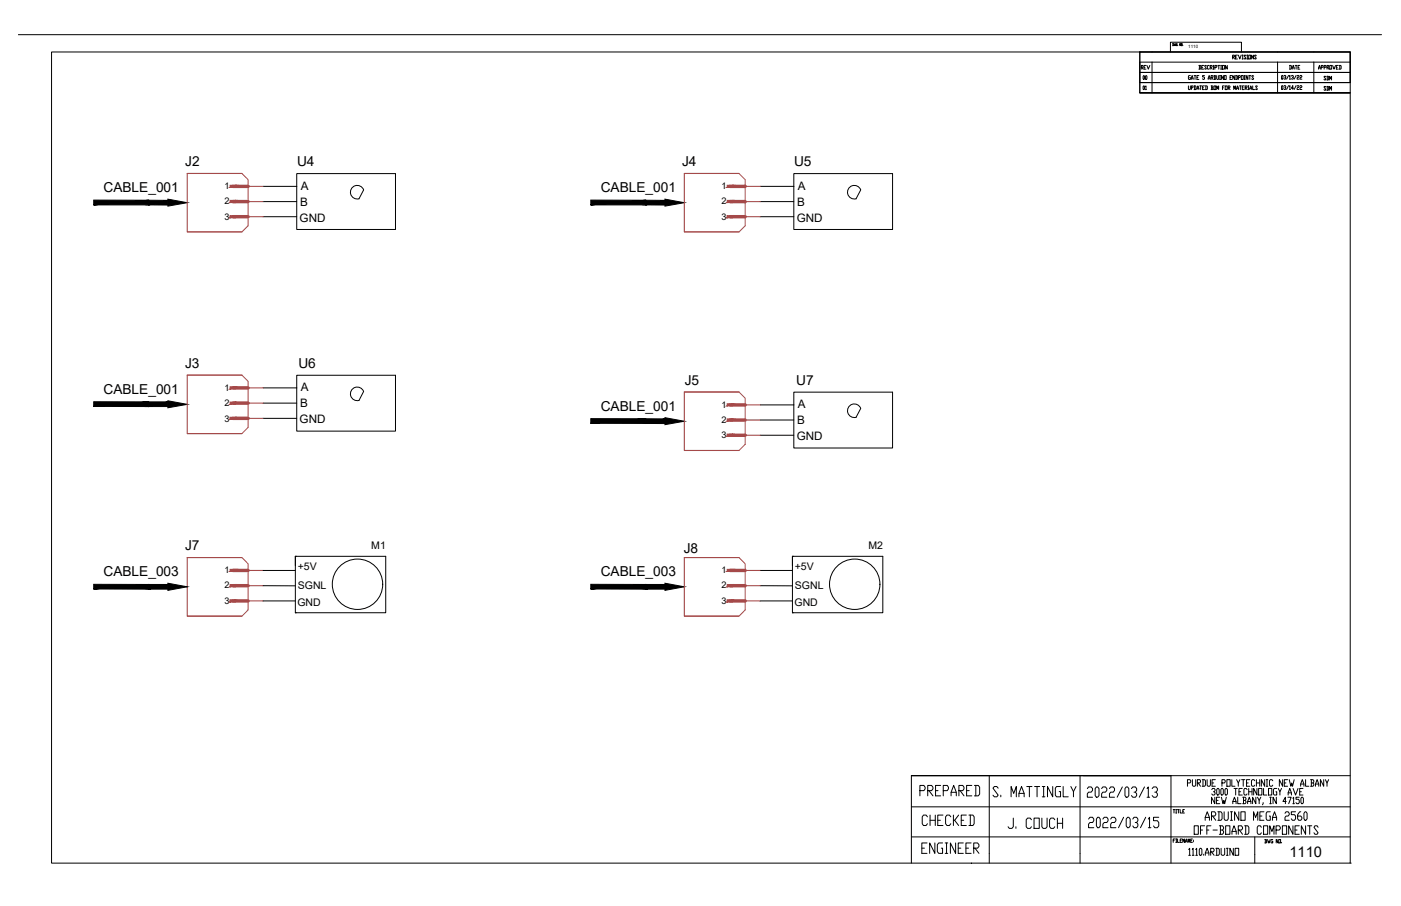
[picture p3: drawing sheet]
<svg xmlns="http://www.w3.org/2000/svg" width="432mm" height="279mm" viewBox="0 0 432 279" stroke-linecap="round" stroke-linejoin="round" font-family="sans-serif">
<!-- layer: 0 -->
<g fill="none" stroke="#000" stroke-width=".31">
<path d="M5.6 10.7h420.2M15.9 16h400.3v250.2h-400.3zM351.3 16v6.3h64.9M351.3 16h64.9v6.3M351.3 16h64.9v9.5h-64.9zM351.3 19.2v9.4h64.9h-64.9M355.1 19.2h61.1M379.9 17.6h.5v-.6h-.5v1.2M380.1 17.6l.4 .6M380.8 17.6h.3M381.4 17h-.6v1.2h.6M381.7 17l.4 1.2 .4-1.2"/>
<path d="M382.8 18.2h.3M382.8 17h.3M383 17v1.2M384 17.2l-.4-.2-.2 .2 .6 .8-.1 .2-.5-.2M384.3 18.2h.3M384.3 17h.3M384.4 17v1.2M384.9 17h.6v1.2h-.6zM386.3 17v1.2l-.5-1.2v1.2M387.2 17.2l-.4-.2-.2 .2 .6 .8-.1 .2-.5-.2M393.8 19.2v9.4M404.9 19.2v9.4"/>
<path d="M351.3 22.3h64.9v3.2h-64.9zM366.3 26.5l.1 1.1 .5-.1v-1M366.9 23.3h-.5l-.1 .2 .1 1h.5v-.6h-.2M367.2 24.5l.2-1.2 .3 1.2M367.2 27.1h.4v-.6h-.4v1.1M367.2 24.1h.5M368 26.5l.6 .2v.8l-.6 .1M368 23.3h.6M368.2 26.5v1.1M368.3 23.3v1.2M368.9 27.6l.3-1.1 .3 1.1M368.9 23.9h.3"/>
<path d="M368.9 27.2h.6M369.5 20.2l.6 .1v.9l-.6 .1M369.5 23.3h-.6v1.2h.6M369.7 20.2v1.1M369.8 26.5h.5M370 26.5v1.1M370.4 20.8h.3M370.6 27.1h.3M371 20.2h-.6v1.1h.6M371.2 23.3h-.6v.4h.5l.1 .6-.1 .2-.5-.2M371.2 26.5h-.6v1.1h.6M371.5 26.5l.6 .2v.8l-.6 .1"/>
<path d="M371.7 26.5v1.1M371.8 20.3l-.1-.1-.4 .1 .5 .9-.1 .1-.4-.1M372.4 24.5l.3-1.2 .3 1.2M372.4 24.1h.6M372.7 20.3l-.1-.1-.5 .1v.9l.2 .1 .4-.1M373 20.8h.4l.2-.5-.6-.1v1.1M373.1 20.8l.5 .5M373.3 23.9l.6-.2-.2-.4h-.4v1.2M373.3 26.5l.6 .2-.2 .4M373.4 27.1h.3l.2 .4-.6 .1M373.4 23.9l.5 .6M373.4 26.5v1.1"/>
<path d="M373.9 21.3h.3M373.9 20.2h.3M374 20.2v1.1M374.2 23.3l.5 .2v.8l-.5 .2M374.2 26.5h.5v1.1h-.5zM374.3 23.3v1.2M374.5 20.8h.4v-.6h-.4v1.1M375 23.3l.2 1.2 .4-.2v-1M375 27.6v-1.1l.3 .7 .3-.7v1.1M375.3 20.2h.6M375.6 20.2v1.1M375.9 23.3h.3"/>
<path d="M375.9 24.5h.3M376 23.3v1.2M376.2 21.3h.3M376.2 20.2h.3M376.4 20.2v1.1M376.8 20.2h.6v1.1h-.6zM376.8 27.1h.3M377.1 23.3v1.2l-.6-1.2v1.2M377.3 23.3h.6v1.2h-.6zM377.3 26.5h-.5v1.1M377.6 26.5h.6v1.1h-.6zM378.3 20.2v1.1l-.6-1.1v1.1"/>
<path d="M378.5 27.1h.4l.2-.4-.6-.2v1.1M378.6 27.1l.5 .5M379.1 23.9h.3M379.7 23.3h-.6v1.2h.6M380.3 27.6v-1.1l.2 .7 .3-.7v1.1M380.5 23.3v1.2l-.5-1.2v1.2M380.8 23.3l.6 .2v.8l-.6 .2M381 23.3v1.2M381.1 27.6l.3-1.1 .3 1.1M381.1 27.2h.6M381.7 23.9l.6-.2-.1-.4h-.5v1.2M382 26.5h.6"/>
<path d="M382.3 26.5v1.1M382.6 23.3h.6v1.2h-.6zM382.9 27.1h.3M383.5 26.5h-.6v1.1h.6M383.5 23.3h.3M383.5 24.5h.3M383.6 23.3v1.2M383.8 27.1h.4l.2-.4-.6-.2v1.1M383.9 27.1l.5 .5M384.6 23.3v1.2l-.5-1.2v1.2M384.6 26.5h.3M384.6 27.6h.3"/>
<path d="M384.8 26.5v1.1M384.9 23.3h.6M385.2 27.6l.3-1.1 .3 1.1M385.2 23.3v1.2M385.2 27.2h.6M386.1 26.5v1.1h.6M386.4 23.5l-.5-.2-.1 .2 .6 .8-.2 .2-.4-.2M387.5 26.7l-.1-.2-.4 .2 .5 .8-.1 .1-.4-.1M395.1 23.3l.3 .2-.2 .9-.2-.2zM395.1 26.4l.3 .2-.2 1-.2-.2zM395.7 23.5l.1-.2 .5 .2-.3 .4M395.7 26.6l.1-.2 .5 .2-.3 .4"/>
<path d="M396.1 23.9l.2 .1-.2 .4-.4-.2M396.1 27l.2 .2-.2 .4-.4-.2M397.1 23.3l-.5 1.1M397.1 26.4l-.5 1.2M397.4 20.2l.6 .1v.9l-.6 .1M397.4 23.5l.2-.2v1.1M397.4 26.6l.2-.2v1.2M397.4 24.4h.3M397.4 27.6h.3M397.6 20.2v1.1M398 23.5l.2-.2 .4 .2-.3 .4M398.3 21.3l.3-1.1 .3 1.1"/>
<path d="M398.3 20.9h.6M398.5 23.9l.1 .1-.1 .4-.5-.2M398.6 27.2h-.6l.5-.8v1.2M399.2 20.2h.6M399.5 20.2v1.1M399.5 23.3l-.6 1.1M399.5 26.4l-.6 1.2M399.8 23.5l.1-.2 .5 .2-.2 .4-.4 .1v.4h.6M399.8 26.6l.1-.2 .5 .2-.6 .6v.4h.6M400.1 20.8h.3M400.6 20.2h-.5v1.1h.5M400.7 23.5l.1-.2 .4 .2-.1 .4-.4 .1v.4h.5"/>
<path d="M400.7 26.6l.1-.2 .4 .2-.1 .4h-.3l-.1 .6h.5M406.4 21.3l.3-1.1 .2 1.1M406.4 20.9h.5M407.2 20.8h.5v-.6h-.5v1.1M408.1 20.8l.6-.2-.2-.4h-.4v1.1M409 20.8h.4v-.6h-.4v1.1M409.1 20.8l.4 .5M409.8 20.2h.6v1.1h-.6zM410.7 20.2l.5 1.1 .4-1.1M411.9 20.8h.3M412.5 20.2h-.6v1.1M412.8 20.2l.6 .1v.9l-.6 .1"/>
<path d="M412.9 20.2v1.1M81.1 57.5h10.4M91.5 53.5h30.4v17.3h-30.4zM108.5 57.9a2.1 2.1 0 0 1 3.6 .7l-1.5 2.7a2.1 2.1 0 0 1-2.3-.9 2.1 2.1 0 0 1 .2-2.5zM234.3 57.5h10.4M244.7 53.5h30.4v17.3h-30.4zM261.7 57.9a2.1 2.1 0 0 1 3.6 .7l-1.5 2.7a2.1 2.1 0 0 1-2.3-.9 2.1 2.1 0 0 1 .2-2.5zM81.1 62.2h10.4M81.1 66.8h10.4M234.3 62.2h10.4M234.3 66.8h10.4M81.1 119.6h10.4"/>
<path d="M91.5 115.7h30.4v17.3h-30.4zM81.1 124.3h10.4M81.1 129h10.4M108.5 120.1a2.1 2.1 0 0 1 3.6 .6l-1.5 2.8a2.1 2.1 0 0 1-2.3-.9 2.1 2.1 0 0 1 .2-2.5zM234.3 124.9h10.4M234.3 129.5h10.4M234.3 134.2h10.4M244.7 120.9h30.4v17.3h-30.4zM263.8 128.7a2.1 2.1 0 0 1-2.5-1.4 2.1 2.1 0 0 1 1.3-2.6 2.1 2.1 0 0 1 2.7 1.2l-1.5 2.8M81.1 175.9h9.9M91 171.6h.1M91 171.6h27.9v17.4h-27.9"/>
<path d="M91 171.6v17.4M234.3 175.9h9.9M244.2 171.6h.1M244.2 171.6h27.9v17.4h-27.9M244.2 171.6v17.4M81.1 180.6l9.9 .1M81.1 185.3h9.9M91 189h.1M234.3 185.3h9.9M234.3 180.6l9.9 .1M244.2 189h.1M280.9 239.2v27"/>
<path d="M333.9 239.2h82.3M332.9 263.2v3M386.7 263.5v2.7M416.2 266.2h.1"/>
<circle cx="110.2" cy="180.2" r="7.8"/>
<circle cx="263.4" cy="180.2" r="7.8"/>
</g>
<!-- layer: SLD-0 -->
<g fill="none" stroke="#000" stroke-width=".31">
<path d="M360.7 16v-3h21.9v3M361.4 13.4l.4 .2-.1 .5h-.3M361.5 13.4v.7M361.9 13.4l.1 .7 .3-.7M362.8 13.4l-.3 .2 .1 .5h.2l-.1-.4M363 14v.1M363.9 13.4v.7l-.3-.7v.7M364.1 13.4h.3v.7h-.3zM364.5 14v.1M304.9 239.2v24M332.9 239.2v24M360.9 239.2h-80h80"/>
<path d="M360.9 239.2v27M280.9 248.8h135.3M280.9 258.1h135.3M307.7 243.1l-.5-.5h-.7l-.5 .5 1.7 2.1-.5 .5h-.7l-.5-.5M308.5 245.2v.5M311.6 245.7v-3.1l.8 2.1 .8-2.1v3.1M314 245.7v-1l.8-2.1 .9 2.1v1M314 244.7h1.7M316.5 242.6h1.6M317.3 242.6v3.1M318.9 242.6h1.5M319.6 242.6v3.1"/>
<path d="M321.2 242.6h.8M321.2 245.7h.8M321.7 242.6v3.1M324.5 242.6v3.1l-1.7-3.1v3.1M326.9 242.6h-1.3l-.3 .5v2.1l.3 .5h1.3v-1.6h-.5M327.7 242.6v3.1h1.5M330 242.6l.8 1.5v1.6M331.7 242.6l-.9 1.5M335.5 252.6l.4-.6h.8l.4 .6v.5l-.4 .5h-.8l-.4 .6v1.1h1.6M338.3 252h.4l.4 .6v2.1l-.4 .6h-.4l-.4-.6v-2.1zM339.9 252.6l.4-.6h.8l.4 .6v.5l-.4 .5h-.8l-.4 .6v1.1h1.6M342.3 252.6l.4-.6h.8l.4 .6v.5l-.4 .5h-.8l-.4 .6v1.1h1.6"/>
<path d="M346.3 252l-1.6 3.3M347.5 252h.4l.4 .6v2.1l-.4 .6h-.4l-.4-.6v-2.1zM349.1 252.6l.4-.6h.8l.4 .6v.5l-.4 .5h-.4M350.3 253.6l.4 .6v.5l-.4 .6h-.8l-.4-.6M353.1 252l-1.6 3.3M353.9 252.6l.4-.6v3.3M353.9 255.3h.8M357.1 252h-1.6v1.1h1.2l.4 .5v1.1l-.4 .6h-.8l-.4-.6M361.6 249.7h.5M361.6 259.2h.3M361.8 249.7v1M362.1 258.7h-.5v1.1"/>
<path d="M362.4 249.7h.2M362.4 250.7h.2M362.4 258.7h.3M362.4 259.8h.3M362.5 249.7v1M362.6 258.7v1.1M362.9 249.7h.5M362.9 258.7v1.1h.6M363.2 249.7v1M363.7 249.7v1h.6M363.7 259.2h.3M364.3 258.7h-.6v1.1h.6"/>
<path d="M364.5 250.2h.3M365.1 249.7h-.6v1h.6M365.1 258.7v1.1l-.6-1.1v1.1M365.4 259.8l.2-1.1 .3 1.1M365.4 259.4h.5M366 241.5h.7l.3-.4-.3-.7h-.7v2.1M366.2 259.8v-1.1l.3 .7 .2-.7v1.1M367 259.2h.3M367.5 258.7h-.5v1.1h.5M367.5 240.4v1.7l.3 .4h.5l.2-.4v-1.7M367.8 259.1v.1M367.8 259.4v.2"/>
<path d="M368.1 254.7h1.2v2.6h-1.2zM369 241.5h.8l.2-.4-.2-.7h-.8v2.1M369.3 241.5l.7 1M370 256h.6M370.5 240.4h.8l.2 .4v1.3l-.2 .4h-.8M370.8 240.4v2.1M371.3 254.7h-1.3v2.6M371.4 253v-.9l.7-1.8 .7 1.8v.9M371.4 252.1h1.4M372 256h.6M372 240.4v1.7l.3 .4h.5l.3-.4v-1.7M373.2 254.7h-1.2v2.6"/>
<path d="M373.4 251.7h1l.3-.5-.3-.9h-1v2.7M373.5 243.5l.2-.4h.5l.3 .7-.5 .4M373.6 241.5h.5M373.7 251.7l1 1.3M373.9 256h1.3M374.2 244.2l.3 .3-.3 .7h-.5l-.2-.4M374.4 245.9v1.9l-1-1.9v1.9M374.6 240.4h-1v2.1h1M374.9 246.8h.5M375.3 243.1l.5 .4v1.3l-.3 .4-.5-.4v-1.3zM375.3 250.3h1l.4 .5v1.7l-.4 .5h-1M375.7 250.3v2.7"/>
<path d="M375.8 254.7h1l.3 .4v.5l-.3 .4M375.9 245.9h-1v1.9h1M376.1 256h.7l.3 .4v.4l-.3 .5h-1M376.1 254.7v2.6M376.4 245.9l.6 1.9 .2-1 .3 1 .5-1.9M376.5 243.1l.5 .4v1.3l-.2 .4-.5-.4v-1.3zM376.6 241.5h.8l.2-.4-.2-.7h-.8v2.1M377.3 250.3v2.2l.3 .5h.7l.3-.5v-2.2M377.8 254.7h1.3v2.6h-1.3zM377.8 243.1l.5 .4v1.3l-.2 .4-.6-.4v-1.3zM378.1 240.4h1.1v2.1h-1.1zM379.2 250.3h.7"/>
<path d="M379.2 253h.7M379.5 250.3v2.7M379.7 240.4v2.1h.9M379.7 257.3v-.9l.6-1.7 .7 1.7v.9M379.7 256.4h1.3M380 247.8v-.6l.5-1.3 .5 1.3v.6M380 247.2h1M380.3 243.1h1.1M380.8 243.1v2.1M381.1 240.4l.5 1.1v1M381.5 245.9v1.9h1M381.6 256h1l.4-.4-.4-.9h-1v2.6"/>
<path d="M381.8 250.3v2.7l-1.3-2.7v2.7M381.9 244.2h.5M382 256l1 1.3M382.2 240.4l-.6 1.1M382.5 250.3h1.3v2.7h-1.3zM382.7 240.4h1M382.9 243.1h-1v2.1h1M383 245.9h.8l.2 .3-.2 .6M383.2 240.4v2.1M383.3 246.8h.5l.2 .7-.2 .3h-.8M383.3 245.9v1.9M383.6 254.7h1l.3 .4v1.7l-.3 .5h-1"/>
<path d="M383.9 254.7v2.6M384.2 241.5h.5M384.4 243.5l-.3-.4h-.5l-.2 .4v1.3l.2 .4h.5l.3-.4M384.5 247.8v-.6l.5-1.3 .5 1.3v.6M384.5 247.2h1M384.9 244.2h1M384.9 243.1v2.1M385.2 240.4h-1v2.1h1M385.9 243.1v2.1M386.3 253v-2.7l.7 1.8 .7-1.8v2.7M386.7 240.8l-.2-.4h-.5l-.3 .4v1.3l.3 .4h.5l.2-.4M386.7 258.1v5.4"/>
<path d="M387.1 245.9v1.9l-1-1.9v1.9M387.2 241.5h1.1M387.2 240.4v2.1M387.4 243.1v2.1l-1-2.1v2.1M387.6 245.9l.5 .9v1M387.9 243.1h1v2.1h-1zM388.3 240.4v2.1M388.3 251.7h.6M388.6 245.9l-.5 .9M388.8 255.1l-.3-.4h-.7l-.3 .4v1.7l.3 .5h.7l.3-.5M389.3 247.5l-.2 .7M389.4 243.1v2.1h1.1"/>
<path d="M389.4 254.7h1.3v2.6h-1.3zM389.6 250.3h-1.3v2.7h1.3M389.8 240.4v2.1l-1-2.1v2.1M389.8 258.9l.6 .2v.7l-.6 .2M390 258.9v1.1M390.2 242.5h.6M390.2 240.4h.6M390.5 240.4v2.1M390.7 258.9l.2 1.1 .1-.6 .2 .6 .3-1.1M391 243.1h1v2.1h-1zM391.3 257.3v-2.6l.7 1.7 .7-1.7v2.6M391.3 247.8h.6"/>
<path d="M391.3 245.9h.6M391.5 250.3h-1l-.3 .5v1.7l.3 .5h1v-1.3h-.3M391.6 245.9v1.9M392.2 253v-.9l.6-1.8 .7 1.8v.9M392.2 252.1h1.3M392.3 240.8l-.3-.4h-.5l-.2 .4v1.3l.2 .4h.5l.3-.4M392.3 258.9l-.6 .2 .2 .9h.4l-.2-.6M393.3 256h1l.3-.4-.3-.9h-1v2.6M393.4 245.9v1.9l-1-1.9v1.9M393.5 243.1h-.8l-.2 .4v1.3l.2 .4h.8v-1h-.3M393.9 258.9v1.1l-.6-1.1v1.1M394 243.1l.5 1.1v1"/>
<path d="M394.1 258.9h.6v1.1h-.6zM395 243.1l-.5 1.1M395 259.8v.2M395.2 254.7h1.4v2.6h-1.4zM395.3 240.4v2.1l-1-2.1v2.1M395.8 241.5h.5M396 250.8l.4-.5h.6l.4 .5v.4l-.4 .5h-.6l-.4 .4v.9h1.4M396.4 247.2h-1l.8-1.3v1.9M396.8 240.4h-1v2.1h1M396.9 245.9h1l-.7 1.9M397 245.2v-.7l.5-1.4 .5 1.4v.7M397 244.5h1"/>
<path d="M397.4 240.4l.5 2.1 .2-1 .3 1 .5-2.1M398.5 246.2l.2-.3v1.9M398.5 247.8h.5M398.5 254.7v2.6l-1.3-2.6v2.6M398.5 243.1l.8 2.1 .8-2.1M399.1 256h.7M399.3 250.3h-1.3v.9h1l.3 .5v.8l-.3 .5h-.7l-.3-.5M400.4 245.9h-1v.6h.8l.2 .3v.7l-.2 .3h-.5l-.3-.3M400.4 254.7h-1.3v2.6h1.3M400.6 244.2h.5M400.9 242.5v-.7l.5-1.4 .5 1.4v.7M400.9 241.8h1"/>
<path d="M400.9 250.3h-.3l-.7 .9v1.3l.4 .5h.6l.3-.9-.3-.4h-1M401.2 245.9l.5 .3v1.3l-.2 .3-.5-.3v-1.3zM401.6 243.1h-1v2.1h1M402.2 250.3h.3l.4 .5v1.7l-.4 .5h-.3l-.3-.5v-1.7zM402.4 240.4v2.1h1M402.4 254.7v2.6l-1.3-2.6v2.6M403 254.7h1.3M403.7 254.7v2.6M403.9 240.4h.8l.2 .4-.2 .7M404.2 241.5h.5l.2 .6-.2 .4h-.8M404.2 240.4v2.1M405.4 242.5v-.7l.5-1.4 .6 1.4v.7"/>
<path d="M405.4 241.8h1.1M406.2 255.1l-.3-.4h-.6l-.3 .4 1.2 1.7-.3 .5h-.6l-.3-.5M408 240.4v2.1l-1-2.1v2.1M408.5 240.4l.5 1.1v1M409.5 240.4l-.5 1.1M366.4 262l.3-.4v2.2M366.4 263.8h.5M367.5 262l.2-.4v2.2M367.5 263.8h.5M368.5 262l.3-.4v2.2M368.5 263.8h.6M369.9 261.6h.3l.2 .4v1.4l-.2 .4h-.3l-.3-.4v-1.4z"/>
<path d="M371 263.4v.4M371.5 263.8v-.8l.5-1.4 .6 1.4v.8M371.5 263h1.1M373.1 262.7h.8l.3-.4-.3-.7h-.8v2.2M373.4 262.7l.8 1.1M374.7 261.6h.9l.2 .4v1.4l-.2 .4h-.9M375 261.6v2.2M376.4 261.6v1.8l.3 .4h.5l.3-.4v-1.8M378 263.8h.5M378 261.6h.5M378.3 261.6v2.2M380.1 261.6v2.2l-1-2.2v2.2"/>
<path d="M380.7 261.6h1.1v2.2h-1.1z"/>
</g>
<!-- layer: PDF5_Text -->
<g fill="#000" stroke="#000" stroke-width=".31">
<path d="M51.7 61.4l6 1.1-6 1.1zM204.9 61.4l6 1.1-6 1.1zM51.7 123.6l6 1.1-6 1.1zM204.9 128.8l6 1.1-6 1.1zM51.7 179.9l6 1.1-6 1.1zM204.9 179.9l6 1.1-6 1.1z"/>
<path d="M28.9 61.7v1.5l16.9-1.4zM28.9 63.2l16.9-1.4v1.4z"/>
<path d="M45.8 61.8v1.4l5.9-1.4zM45.8 63.2l5.9-1.4v1.4z"/>
<path d="M182.1 61.7v1.5l16.9-1.4zM182.1 63.2l16.9-1.4v1.4z"/>
<path d="M199 61.8v1.4l5.9-1.4zM199 63.2l5.9-1.4v1.4z"/>
<path d="M28.9 123.9v1.4l16.9-1.4zM28.9 125.3l16.9-1.4v1.5z"/>
<path d="M45.8 123.9v1.5l5.9-1.5zM45.8 125.4l5.9-1.5v1.5z"/>
<path d="M182.1 129.1v1.4l16.9-1.4zM182.1 130.5l16.9-1.4v1.5z"/>
<path d="M199 129.1v1.5l5.9-1.4zM199 130.6l5.9-1.4v1.4z"/>
<path d="M28.9 180.2v1.4l16.9-1.4zM28.9 181.6l16.9-1.4v1.5z"/>
<path d="M45.8 180.2v1.5l5.9-1.5zM45.8 181.7l5.9-1.5v1.5z"/>
<path d="M182.1 180.2v1.4l16.9-1.4zM182.1 181.6l16.9-1.4v1.5z"/>
<path d="M199 180.2v1.5l5.9-1.5zM199 181.7l5.9-1.5v1.5z"/>
</g>
<!-- layer: PDF5_Geometry -->
<g fill="none" stroke="#a54949" stroke-width=".34">
<path d="M74.6 53.5h-16.9v18h16.9M76.5 57.5h4.6M227.8 53.5h-16.9v18h16.9M229.7 57.5h4.6M76.5 62.2h4.6M76.5 66.8h4.6M229.7 62.2h4.6M229.7 66.8h4.6M74.6 115.7h-16.9v18h16.9M76.5 119.6h4.6M76.5 124.3h4.6M76.5 129h4.6"/>
<path d="M227.8 120.9h-16.9v18h16.9M229.7 124.9h4.6M229.7 129.5h4.6M229.7 134.2h4.6M74.6 171.9h-16.9v18.1h16.9M76.5 175.9h4.6M227.8 171.9h-16.9v18.1h16.9M229.7 175.9h4.6M76.5 180.6h4.6M76.5 185.3h4.6M229.7 180.6h4.6M229.7 185.3h4.6"/>
</g>
<g fill="none" stroke="#a54949" stroke-width="1.1">
<path d="M71.8 57.5h4.7M225 57.5h4.7M71.8 62.2h4.7M71.8 66.8h4.7M225 62.2h4.7M225 66.8h4.7M71.8 119.6h4.7M71.8 124.3h4.7M71.8 129h4.7M225 124.9h4.7M225 129.5h4.7M225 134.2h4.7"/>
<path d="M71.8 175.9h4.7M225 175.9h4.7M71.8 180.6h4.7M71.8 185.3h4.7M225 180.6h4.7M225 185.3h4.7"/>
</g>
<!-- layer: 0 -->
<path d="M57.7 53.5h16.9l1.9 1.9v14.2l-1.9 1.9h-16.9M210.9 53.5h16.9l1.9 1.9v14.2l-1.9 1.9h-16.9M57.7 115.7h16.9l1.9 1.9v14.2l-1.9 1.9h-16.9M210.9 120.9h16.9l1.9 1.9v14.2l-1.9 1.9h-16.9M57.7 171.9h16.9l1.9 2v14.2l-1.9 1.9h-16.9M210.9 171.9h16.9l1.9 2v14.2l-1.9 1.9h-16.9" fill="none" stroke="#a54949" stroke-width=".31"/>
<!-- layer: PDF5_Solid Fills -->
<g fill="#a54949" stroke="#a54949" stroke-width=".31">
<path d="M70.9 175.6v.6l1.8-.6zM70.9 176.2l1.8-.6v.6z"/>
<path d="M70.9 180.3v.7l1.7-.7zM70.9 181l1.7-.7v.7z"/>
<path d="M70.9 185v.7l1.7-.7zM70.9 185.7l1.7-.7v.7z"/>
<path d="M70.9 119.3v.7l1.8-.7zM70.9 120l1.8-.7v.7z"/>
<path d="M70.9 124v.7l1.7-.7zM70.9 124.7l1.7-.7v.7z"/>
<path d="M70.9 128.7v.7l1.7-.7zM70.9 129.4l1.7-.7v.7z"/>
<path d="M70.9 57.1v.7l1.8-.7zM70.9 57.8l1.8-.7v.7z"/>
<path d="M70.9 61.8v.7l1.7-.7zM70.9 62.5l1.7-.7v.7z"/>
<path d="M70.9 66.5v.7l1.7-.7zM70.9 67.2l1.7-.7v.7z"/>
<path d="M224.1 57.1v.7l1.8-.7zM224.1 57.8l1.8-.7v.7z"/>
<path d="M224.1 61.8v.7l1.7-.7zM224.1 62.5l1.7-.7v.7z"/>
<path d="M224.1 66.5v.7l1.7-.7zM224.1 67.2l1.7-.7v.7z"/>
<path d="M224.1 124.5v.7l1.8-.7zM224.1 125.2l1.8-.7v.7z"/>
<path d="M224.1 129.2v.7l1.7-.7zM224.1 129.9l1.7-.7v.7z"/>
<path d="M224.1 133.9v.7l1.7-.7zM224.1 134.6l1.7-.7v.7z"/>
<path d="M224.1 175.6v.6l1.8-.6zM224.1 176.2l1.8-.6v.6z"/>
<path d="M224.1 180.3v.7l1.7-.7zM224.1 181l1.7-.7v.7z"/>
<path d="M224.1 185v.7l1.7-.7zM224.1 185.7l1.7-.7v.7z"/>
</g>
<g font-size="6.6">
<text x="282.2" y="246.6">PREPARED</text>
<text x="333.7" y="246.9">2022/03/13</text>
<text x="282.9" y="255.8">CHECKED</text>
<text x="309.4" y="256.8">J. COUCH</text>
<text x="282.9" y="264.2">ENGINEER</text>
</g>
<text font-size="4.5" x="397.4" y="264.4">1110</text>
<g font-size="4.2">
<text x="57.1" y="51.2">J2</text>
<text x="91.5" y="51.2">U4</text>
<text x="210.2" y="51.2">J4</text>
<text x="244.7" y="51.2">U5</text>
<text x="31.9" y="59.2">CABLE_001</text>
<text x="185.1" y="59.2">CABLE_001</text>
<text x="57" y="113.4">J3</text>
<text x="92" y="113.4">U6</text>
<text x="211" y="118.9">J5</text>
<text x="245.4" y="118.8">U7</text>
<text x="31.9" y="121.4">CABLE_001</text>
<text x="185.1" y="126.6">CABLE_001</text>
<text x="57" y="169.7">J7</text>
<text x="210.7" y="170.5">J8</text>
<text x="31.9" y="177.7">CABLE_003</text>
<text x="185.1" y="177.7">CABLE_003</text>
</g>
<g font-size="4">
<text x="350.7" y="22.6">REV</text>
<text x="351" y="25.8">00</text>
<text x="351" y="28.9">01</text>
<text x="406.8" y="25.8">SDM</text>
<text x="406.8" y="28.9">SDM</text>
</g>
<g font-size="3.6">
<text x="92.7" y="58.4">A</text>
<text x="245.9" y="58.4">A</text>
<text x="92.5" y="63.4">B</text>
<text x="245.7" y="63.4">B</text>
<text x="92.3" y="68.3">GND</text>
<text x="245.5" y="68.3">GND</text>
<text x="92.5" y="125.6">B</text>
<text x="92.7" y="120.6">A</text>
<text x="245.9" y="125.8">A</text>
<text x="92.3" y="130.5">GND</text>
<text x="245.7" y="130.8">B</text>
<text x="245.5" y="135.7">GND</text>
</g>
<g font-size="3.2">
<text x="114.4" y="169.4">M1</text>
<text x="267.6" y="169.4">M2</text>
<text x="91.8" y="175.7">+5V</text>
<text x="245" y="175.7">+5V</text>
<text x="91.8" y="181.6">SGNL</text>
<text x="245" y="181.6">SGNL</text>
<text x="91.7" y="186.9">GND</text>
<text x="244.9" y="186.9">GND</text>
</g>
<g font-size="2.8">
<text x="69.1" y="58.3">1</text>
<text x="222.3" y="58.3">1</text>
<text x="69.1" y="63">2</text>
<text x="222.4" y="63">2</text>
<text x="69.1" y="67.8">3</text>
<text x="222.3" y="67.8">3</text>
<text x="69.1" y="120.5">1</text>
<text x="69.1" y="125.2">2</text>
<text x="222.3" y="125.7">1</text>
<text x="69.1" y="130">3</text>
<text x="222.4" y="130.4">2</text>
<text x="222.3" y="135.2">3</text>
<text x="69.1" y="176.8">1</text>
<text x="222.3" y="176.8">1</text>
<text x="69.1" y="181.5">2</text>
<text x="222.4" y="181.5">2</text>
<text x="69.1" y="186.3">3</text>
<text x="222.3" y="186.3">3</text>
</g>
<text font-size="1.4" x="366.2" y="14.8">1110</text>
</svg>
